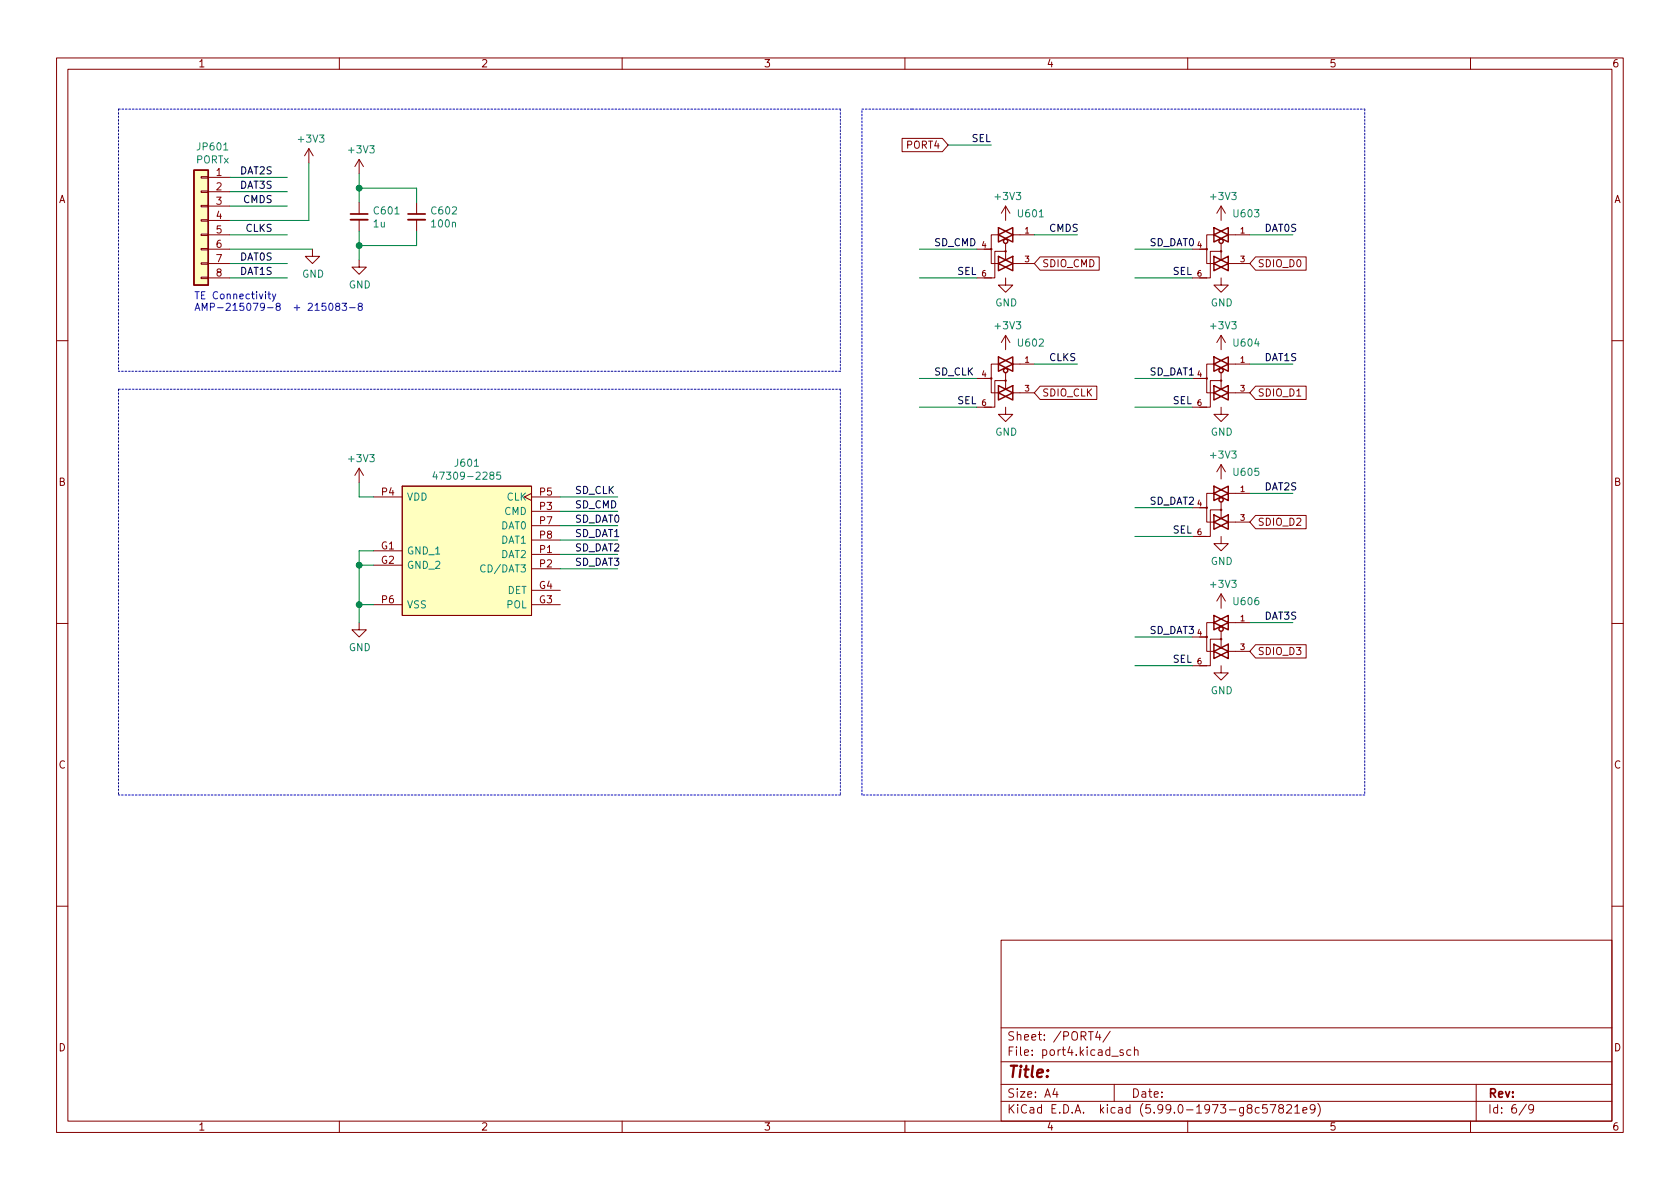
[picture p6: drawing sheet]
<svg xmlns="http://www.w3.org/2000/svg" width="297mm" height="210mm" viewBox="0 0 297 210" stroke-linecap="round" stroke-linejoin="round" font-family="sans-serif">
<g fill="none" stroke="#840000" stroke-width=".18">
<path d="M10 10.2h277v190.1h-277zM12 12.2h273v186.1h-273zM60 10.2v2M110 10.2v2M160 10.2v2M210 10.2v2M260 10.2v2M35.6 36.3h1.2v.3h-1.2zM35.6 33.8h1.2v.2h-1.2zM35.6 31.2h1.2v.3h-1.2zM35.6 38.9h1.2v.2h-1.2zM36.8 31.4h3.8"/>
<path d="M36.8 33.9h3.8M36.8 36.4h3.8M36.8 39h3.8M54.6 26.3l-.8 1.3M54.6 26.3v2.5M54.6 26.3l.8 1.3M63.5 28.2v2.5M63.5 35.8v2M63.5 38.9v2M63.5 28.2l-.8 1.3M63.5 28.2l.8 1.3M73.7 35.8v2"/>
<path d="M73.7 38.9v2M159.5 24.5h7.1l1 1.1-1 1.2h-7.1zM177.8 36.4l-.8 1.3M177.8 36.4v2.6M177.8 36.4l.8 1.3M215.9 36.4v2.6M215.9 36.4l-.8 1.3M215.9 36.4l.8 1.3M35.6 43.9h1.2v.3h-1.2zM35.6 46.5h1.2v.2h-1.2zM35.6 49h1.2v.3h-1.2zM35.6 41.4h1.2v.3h-1.2z"/>
<path d="M36.8 49.1h3.8M36.8 44.1h3.8M36.8 46.6h3.8M36.8 41.5h3.8M55.2 44.1v1.2h1.3l-1.3 1.3-1.2-1.3h1.2M63.5 46v1.2h1.3l-1.3 1.3-1.3-1.3h1.3M172.7 44.1h2.6M176.5 41.5h-1.2v5.1h1.2M177.8 49.1v1.3h1.3l-1.3 1.3-1.3-1.3h1.3M177.8 43v3M177.8 44.4h-1.9v4.7h-3.2M177.8 59.3v2.5"/>
<path d="M177.8 59.3l-.8 1.3M177.8 59.3l.8 1.3M179.1 46.6h3.8M179.1 41.5h3.8M183.9 45.4h10.4v2.4h-10.4l-1-1.2zM210.8 44.1h2.6M214.6 41.5h-1.2v5.1h1.2M215.9 43v3M215.9 44.4h-1.9v4.7h-3.2M215.9 49.1v1.3h1.3l-1.3 1.3-1.3-1.3h1.3M215.9 59.3v2.5M215.9 59.3l-.8 1.3"/>
<path d="M215.9 59.3l.8 1.3M217.2 46.6h3.8M217.2 41.5h3.8M222 45.4h8.9v2.4h-8.9l-1-1.2zM10 60.2h2M172.7 66.9h2.6M176.5 64.4h-1.2v5.1h1.2M177.8 65.9v2.9M177.8 67.3h-1.9v4.7h-3.2M177.8 72v1.3h1.3l-1.3 1.2-1.3-1.2h1.3M179.1 69.5h3.8M179.1 64.4h3.8"/>
<path d="M183.9 68.3h10v2.3h-10l-1-1.1zM210.8 66.9h2.6M214.6 64.4h-1.2v5.1h1.2M215.9 65.9v2.9M215.9 67.3h-1.9v4.7h-3.2M215.9 72v1.3h1.3l-1.3 1.2-1.3-1.2h1.3M217.2 69.5h3.8M217.2 64.4h3.8M222 68.3h8.9v2.3h-8.9l-1-1.1zM285 60.2h2M63.5 82.8v2.5M63.5 82.8l-.8 1.3"/>
<path d="M63.5 82.8l.8 1.3M66 97.4h5.1M66 99.9h5.1M66 87.9h5.1M71.1 86h22.9v22.8h-22.9zM94 87.2l-1.3 .7 1.3 .6M94 98h5.1M94 90.4h5.1M94 87.9h5.1M94 93h5.1M94 95.5h5.1M210.8 89.8h2.6"/>
<path d="M214.6 87.2h-1.2v5.1h1.2M215.9 88.8v2.9M215.9 90.2h-1.9v4.7h-3.2M215.9 94.9v1.2h1.3l-1.3 1.3-1.3-1.3h1.3M215.9 82.2l-.8 1.2M215.9 82.2v2.5M215.9 82.2l.8 1.2M217.2 92.3h3.8M217.2 87.2h3.8M222 91.1h8.9v2.4h-8.9l-1-1.2zM10 110.2h2M63.5 110.1v1.3h1.3l-1.3 1.2-1.3-1.2h1.3"/>
<path d="M66 106.9h5.1M94 106.9h5.1M94 104.4h5.1M94 100.6h5.1M210.8 112.6h2.6M214.6 110.1h-1.2v5.1h1.2M215.9 117.7v1.3h1.3l-1.3 1.3-1.3-1.3h1.3M215.9 111.6v2.9M215.9 113h-1.9v4.7h-3.2M215.9 105v2.6M215.9 105l-.8 1.3M215.9 105l.8 1.3"/>
<path d="M217.2 115.2h3.8M217.2 110.1h3.8M222 114h8.9v2.4h-8.9l-1-1.2zM285 110.2h2M10 160.2h2M177 166.3h108v32h-108zM285 160.2h2M60 198.3v2M110 198.3v2M160 198.3v2M177 194.8h108M177 191.8h108"/>
<path d="M177 187.8h108M177 181.8h108M186.5 192.5l-.4 1h1M186.9 193v1M194.1 182.4l-.4 1h.9M194.4 182.9v1M196.3 182.4l-1.3 1.9M197 191.8v3M198.6 185.7l-.4-.1-.2 .2 .1 .3 .5 .1v.4h-.6M199.9 185.7l-.4-.1-.3 .3v.4l.2 .3h.5M200.6 185.8l.2-.2 .3 .1 .1 .9M200.6 185.1v1.5"/>
<path d="M210 198.3v2M222.6 195.9l-.4-.1-.3 .3v.4l.2 .3h.5M224 195.3h-.7l-.1 .7 .2-.1 .5 .1 .2 .2-.1 .5-.2 .1-.6-.1M224.6 195.3h1l-.7 1.5M226.4 196l-.3-.3v-.2l.3-.2 .4 .1 .1 .2v.2l-.7 .2-.1 .3v.2l.3 .3h.2l.3-.3v-.4l-.3-.1M227.5 195.5l.6-.2 .2 .2 .1 .3-1 1h1M228.9 195.8l.5-.5v1.5M228.9 196.8h.9M230.4 196.3l.7-.1-.1-.3-.4-.1-.2 .2v.8h.6M232.5 196l-.3 .3h-.3l-.3-.3 .2-.6 .4-.1 .2 .2a.99 .99 0 0 1-.3 1.3h-.3M233 195.1a1.72 1.72 0 0 1 0 2.3M260 198.3v2"/>
<path d="M261 191.8v6.5M269.9 195.3l-1.3 1.9M271.2 196l-.3 .3h-.3l-.3-.3 .1-.6 .5-.1 .2 .2a.99 .99 0 0 1-.4 1.3h-.3"/>
<circle cx="175.3" cy="44.1" r=".13"/>
<circle cx="177.8" cy="44.4" r=".13"/>
<circle cx="213.4" cy="44.1" r=".13"/>
<circle cx="215.9" cy="44.4" r=".13"/>
<circle cx="175.3" cy="66.9" r=".13"/>
<circle cx="177.8" cy="67.3" r=".13"/>
<circle cx="213.4" cy="66.9" r=".13"/>
<circle cx="215.9" cy="67.3" r=".13"/>
<circle cx="213.4" cy="89.8" r=".13"/>
<circle cx="215.9" cy="90.2" r=".13"/>
<circle cx="213.4" cy="112.6" r=".13"/>
<circle cx="215.9" cy="113" r=".13"/>
</g>
<path d="M62 38.9h3M72.1 38.9h3.1" fill="none" stroke="#840000" stroke-width=".33"/>
<path d="M62 37.8h3M72.1 37.8h3.1" fill="none" stroke="#840000" stroke-width=".3"/>
<g fill="#ffffbf" stroke="#ffffbf" stroke-width=".18">
<path d="M71.1 86h22.9v22.8h-22.9z"/>
<path d="M34.3 30.1h2.5v20.3h-2.5z"/>
</g>
<path d="M76.9 83.4l-.3 .9h.7M77.2 83.9v.9M88.5 83.5h-.6l-.1 .6 .2-.1h.4l.1 .2v.4l-.2 .2-.5-.2M85.8 100a.6 .6 0 0 0-.9 .4 .6 .6 0 0 0 .6 .8l.3-.2" fill="none" stroke="#008484" stroke-width=".18"/>
<g fill="none" stroke="#840000" stroke-width=".25">
<path d="M34.3 30.1h2.5v20.3h-2.5zM176.5 46.6l1.3 .6-1.3 .7zM176.5 45.3l1.3 .7-1.3 .6zM176.5 41.5l1.3 .7-1.3 .6zM176.5 40.3l1.3 .6-1.3 .6zM177.8 47.2l1.3-.6v1.3zM177.8 46l1.3-.7v1.3zM177.8 42.2l1.3-.7v1.3zM177.8 40.9l1.3-.6v1.2zM214.6 46.6l1.3 .6-1.3 .7zM214.6 45.3l1.3 .7-1.3 .6zM214.6 41.5l1.3 .7-1.3 .6z"/>
<path d="M214.6 40.3l1.3 .6-1.3 .6zM215.9 47.2l1.3-.6v1.3zM215.9 46l1.3-.7v1.3zM215.9 42.2l1.3-.7v1.3zM215.9 40.9l1.3-.6v1.2zM176.5 69.5l1.3 .6-1.3 .6zM176.5 68.2l1.3 .6-1.3 .7zM176.5 64.4l1.3 .6-1.3 .7zM176.5 63.1l1.3 .6-1.3 .7zM177.8 70.1l1.3-.6v1.2zM177.8 68.8l1.3-.6v1.3zM177.8 65l1.3-.6v1.3z"/>
<path d="M177.8 63.7l1.3-.6v1.3zM214.6 69.5l1.3 .6-1.3 .6zM214.6 68.2l1.3 .6-1.3 .7zM214.6 64.4l1.3 .6-1.3 .7zM214.6 63.1l1.3 .6-1.3 .7zM215.9 70.1l1.3-.6v1.2zM215.9 68.8l1.3-.6v1.3zM215.9 65l1.3-.6v1.3zM215.9 63.7l1.3-.6v1.3zM214.6 92.3l1.3 .7-1.3 .6zM214.6 91.1l1.3 .6-1.3 .6zM214.6 87.2l1.3 .7-1.3 .6z"/>
<path d="M214.6 86l1.3 .6-1.3 .6zM215.9 93l1.3-.7v1.3zM215.9 91.7l1.3-.6v1.2zM215.9 87.9l1.3-.7v1.3zM215.9 86.6l1.3-.6v1.2zM214.6 115.2l1.3 .6-1.3 .7zM214.6 113.9l1.3 .6-1.3 .7zM214.6 110.1l1.3 .6-1.3 .7zM214.6 108.8l1.3 .7-1.3 .6zM215.9 115.8l1.3-.6v1.3zM215.9 114.5l1.3-.6v1.3zM215.9 110.7l1.3-.6v1.3z"/>
<path d="M215.9 109.5l1.3-.7v1.3z"/>
<circle cx="177.8" cy="42.7" r=".38"/>
<circle cx="215.9" cy="42.7" r=".38"/>
<circle cx="177.8" cy="65.5" r=".38"/>
<circle cx="215.9" cy="65.5" r=".38"/>
<circle cx="215.9" cy="88.4" r=".38"/>
<circle cx="215.9" cy="111.2" r=".38"/>
</g>
<path d="M47.4 52h.5M47.5 51.6v1.1l.4 .1M48.2 52l.3 .8M48.8 52l-.5 1.2-.1 .1M57.6 53.6h-.6l-.1 .6 .2-.1 .4 .1 .1 .1v.5l-.2 .1-.5-.1M58.3 53.7l.1-.1a.68 .68 0 0 1 .5 .7 .68 .68 0 0 1-.5 .6l-.1-.1-.2-.4zM59.6 54.2l-.3-.3 .1-.2 .2-.1 .3 .1 .2 .2-.1 .1-.5 .2-.2 .2 .1 .4 .2 .1h.2l.3-.2-.1-.4-.2-.1M60.5 53.6h.8l-.4 .5 .3 .1v.6l-.2 .1-.5-.1M61.8 54.4h1M63.6 54.2l-.3-.3 .1-.2 .2-.1 .3 .1 .2 .2-.1 .1-.5 .2-.2 .2v.3l.3 .2h.2l.3-.2v-.3l-.3-.2" fill="none" stroke="#0000bf" stroke-width=".18"/>
<g fill="none" stroke="#0000bf" stroke-width=".18" stroke-dasharray=".3 .3">
<path d="M21 19.3v46.4M21 19.3h127.6M148.6 19.3v46.4M152.4 19.3h8.9M161.3 19.3h80M241.3 19.3v121.3M21 68.8v71.8M21 68.8h127.6M148.6 65.7h-127.6M148.6 68.8v71.8M148.6 140.6h-127.6M152.4 140.6v-121.3"/>
<path d="M241.3 140.6h-88.9"/>
</g>
<g fill="none" stroke="#008400" stroke-width=".18">
<path d="M40.6 36.4h10.2M40.6 33.9h10.2M40.6 31.4h10.2M54.6 28.8v10.2h-14M63.5 30.7v5.1M63.5 33.3h10.2v2.5M167.6 25.6h7.7M40.6 44.1h14.6M40.6 49.1h10.2M40.6 41.5h10.2M40.6 46.6h10.2M63.5 40.9v5.1"/>
<path d="M73.7 40.9v2.5h-10.2M162.6 44.1h10.1M162.6 49.1h10.1M182.9 41.5h7.6M200.7 44.1h10.1M200.7 49.1h10.1M221 41.5h7.6M162.6 72h10.1M162.6 66.9h10.1M182.9 64.4h7.6M200.7 72h10.1M200.7 66.9h10.1"/>
<path d="M221 64.4h7.6M63.5 85.3v2.6h2.5M63.5 99.9h2.5M66 97.4h-2.5v12.7M99.1 98h10.1M99.1 95.5h10.1M99.1 93h10.1M99.1 90.4h10.1M99.1 87.9h10.1M200.7 89.8h10.1M200.7 94.9h10.1M221 87.2h7.6"/>
<path d="M63.5 106.9h2.5M99.1 100.6h10.1M200.7 112.6h10.1M200.7 117.7h10.1M221 110.1h7.6"/>
</g>
<g fill="#008400" stroke="#008400" stroke-width=".18">
<circle cx="63.5" cy="43.4" r=".51"/>
<circle cx="63.5" cy="33.3" r=".51"/>
<circle cx="63.5" cy="99.9" r=".51"/>
<circle cx="63.5" cy="106.9" r=".51"/>
</g>
<text font-size="2.8" fill="#840000" x="178" y="190.6">Title:</text>
<g font-size="2.1" fill="#840000">
<text x="178" y="184">Sheet: /PORT4/</text>
<text x="178" y="186.7">File: port4.kicad_sch</text>
<text x="178" y="196.9">KiCad E.D.A. kicad (5.99.0-1973-g8c57821e9)</text>
<text x="178" y="194.1">Size: A4</text>
<text x="200" y="194.1">Date:</text>
<text x="263" y="194.1">Rev:</text>
<text x="263" y="196.9">Id: 6/9</text>
</g>
<g font-size="1.8" fill="#840000">
<text x="35" y="11.9">1</text>
<text x="85" y="11.9">2</text>
<text x="135" y="11.9">3</text>
<text x="185" y="11.9">4</text>
<text x="235" y="11.9">5</text>
<text x="285" y="11.9">6</text>
<text x="160.4" y="26.3">PORT4</text>
<text x="10.3" y="35.9">A</text>
<text x="38.2" y="31.1">1</text>
<text x="38.2" y="33.6">2</text>
<text x="285.3" y="35.9">A</text>
<text x="38.2" y="36.2">3</text>
<text x="38.2" y="38.7">4</text>
<text x="38.2" y="41.3">5</text>
<text x="38.2" y="43.8">6</text>
<text x="38.2" y="46.3">7</text>
<text x="184.2" y="47.2">SDIO_CMD</text>
<text x="222.3" y="47.2">SDIO_D0</text>
<text x="38.2" y="48.9">8</text>
<text x="184.2" y="70.1">SDIO_CLK</text>
<text x="222.3" y="70.1">SDIO_D1</text>
<text x="10.3" y="85.9">B</text>
<text x="67.5" y="87.6">P4</text>
<text x="95.4" y="87.6">P5</text>
<text x="285.3" y="85.9">B</text>
<text x="95.4" y="90.2">P3</text>
<text x="95.4" y="92.7">P7</text>
<text x="95.4" y="95.2">P8</text>
<text x="222.3" y="93">SDIO_D2</text>
<text x="67.4" y="97.1">G1</text>
<text x="67.4" y="99.7">G2</text>
<text x="95.4" y="97.8">P1</text>
<text x="95.4" y="100.3">P2</text>
<text x="67.5" y="106.7">P6</text>
<text x="95.3" y="106.7">G3</text>
<text x="95.3" y="104.1">G4</text>
<text x="222.3" y="115.8">SDIO_D3</text>
<text x="10.3" y="135.9">C</text>
<text x="285.3" y="135.9">C</text>
<text x="10.3" y="185.9">D</text>
<text x="285.3" y="185.9">D</text>
<text x="35" y="199.9">1</text>
<text x="85" y="199.9">2</text>
<text x="135" y="199.9">3</text>
<text x="185" y="199.9">4</text>
<text x="235" y="199.9">5</text>
<text x="285" y="199.9">6</text>
</g>
<g font-size="1.8" fill="#008484">
<text x="34.6" y="28.9">PORTx</text>
<text x="35" y="26.6">JP601</text>
<text x="52.9" y="25.2">+3V3</text>
<text x="61.8" y="27.1">+3V3</text>
<text x="176.1" y="35.4">+3V3</text>
<text x="214.2" y="35.4">+3V3</text>
<text x="66.1" y="40.2">1u</text>
<text x="66.2" y="37.9">C601</text>
<text x="76.4" y="37.9">C602</text>
<text x="76.4" y="40.2">100n</text>
<text x="180.1" y="38.4">U601</text>
<text x="218.2" y="38.4">U603</text>
<text x="53.4" y="49.1">GND</text>
<text x="61.6" y="51">GND</text>
<text x="175.9" y="54.2">GND</text>
<text x="176.1" y="58.2">+3V3</text>
<text x="214" y="54.2">GND</text>
<text x="214.2" y="58.2">+3V3</text>
<text x="180.1" y="61.3">U602</text>
<text x="218.2" y="61.3">U604</text>
<text x="175.9" y="77">GND</text>
<text x="214" y="77">GND</text>
<text x="61.8" y="81.7">+3V3</text>
<text x="80.6" y="82.5">J601</text>
<text x="214.2" y="81.1">+3V3</text>
<text x="71.9" y="88.5">VDD</text>
<text x="77.8" y="84.8">47309-2285</text>
<text x="89.6" y="88.5">CLK</text>
<text x="218.2" y="84.1">U605</text>
<text x="88.6" y="93.6">DAT0</text>
<text x="89.2" y="91.1">CMD</text>
<text x="71.9" y="98">GND_1</text>
<text x="71.9" y="100.6">GND_2</text>
<text x="85.6" y="101.2">CD/DAT3</text>
<text x="88.6" y="98.7">DAT2</text>
<text x="88.6" y="96.1">DAT1</text>
<text x="214" y="99.9">GND</text>
<text x="71.9" y="107.6">VSS</text>
<text x="89.6" y="107.6">POL</text>
<text x="89.7" y="105">DET</text>
<text x="214.2" y="103.9">+3V3</text>
<text x="218.2" y="107">U606</text>
<text x="61.6" y="115.1">GND</text>
<text x="214" y="122.8">GND</text>
</g>
<g font-size="1.8">
<text x="171.8" y="25.1">SEL</text>
<text x="42.5" y="33.4">DAT3S</text>
<text x="42.5" y="30.8">DAT2S</text>
<text x="43.1" y="35.9">CMDS</text>
<text x="43.4" y="41">CLKS</text>
<text x="185.4" y="41">CMDS</text>
<text x="223.5" y="41">DAT0S</text>
<text x="42.5" y="46.1">DAT0S</text>
<text x="165.1" y="43.5">SD_CMD</text>
<text x="203.2" y="43.5">SD_DAT0</text>
<text x="42.5" y="48.6">DAT1S</text>
<text x="169.3" y="48.6">SEL</text>
<text x="207.4" y="48.6">SEL</text>
<text x="185.4" y="63.8">CLKS</text>
<text x="223.5" y="63.8">DAT1S</text>
<text x="165.1" y="66.4">SD_CLK</text>
<text x="169.3" y="71.5">SEL</text>
<text x="203.2" y="66.4">SD_DAT1</text>
<text x="207.4" y="71.5">SEL</text>
<text x="101.6" y="89.9">SD_CMD</text>
<text x="101.6" y="87.3">SD_CLK</text>
<text x="203.2" y="89.2">SD_DAT2</text>
<text x="223.5" y="86.7">DAT2S</text>
<text x="101.6" y="95">SD_DAT1</text>
<text x="101.6" y="92.4">SD_DAT0</text>
<text x="207.4" y="94.3">SEL</text>
<text x="101.6" y="100">SD_DAT3</text>
<text x="101.6" y="97.5">SD_DAT2</text>
<text x="203.2" y="112.1">SD_DAT3</text>
<text x="223.5" y="109.6">DAT3S</text>
<text x="207.4" y="117.2">SEL</text>
</g>
<g font-size="1.8" fill="#0000bf">
<text x="34.3" y="52.9">TE Connectivity</text>
<text x="34.3" y="55">AMP-215079-8 + 215083-8</text>
</g>
<g font-size="1.4" fill="#840000">
<text x="181.2" y="41.3">1</text>
<text x="219.3" y="41.3">1</text>
<text x="173.6" y="43.8">4</text>
<text x="181.2" y="46.3">3</text>
<text x="211.7" y="43.8">4</text>
<text x="219.3" y="46.3">3</text>
<text x="173.6" y="48.9">6</text>
<text x="211.7" y="48.9">6</text>
<text x="181.2" y="64.1">1</text>
<text x="219.3" y="64.1">1</text>
<text x="173.6" y="66.7">4</text>
<text x="173.6" y="71.7">6</text>
<text x="181.2" y="69.2">3</text>
<text x="211.7" y="66.7">4</text>
<text x="211.7" y="71.7">6</text>
<text x="219.3" y="69.2">3</text>
<text x="211.7" y="89.5">4</text>
<text x="219.3" y="87">1</text>
<text x="211.7" y="94.6">6</text>
<text x="219.3" y="92.1">3</text>
<text x="211.7" y="112.4">4</text>
<text x="219.3" y="109.8">1</text>
<text x="211.7" y="117.5">6</text>
<text x="219.3" y="114.9">3</text>
</g>
</svg>
